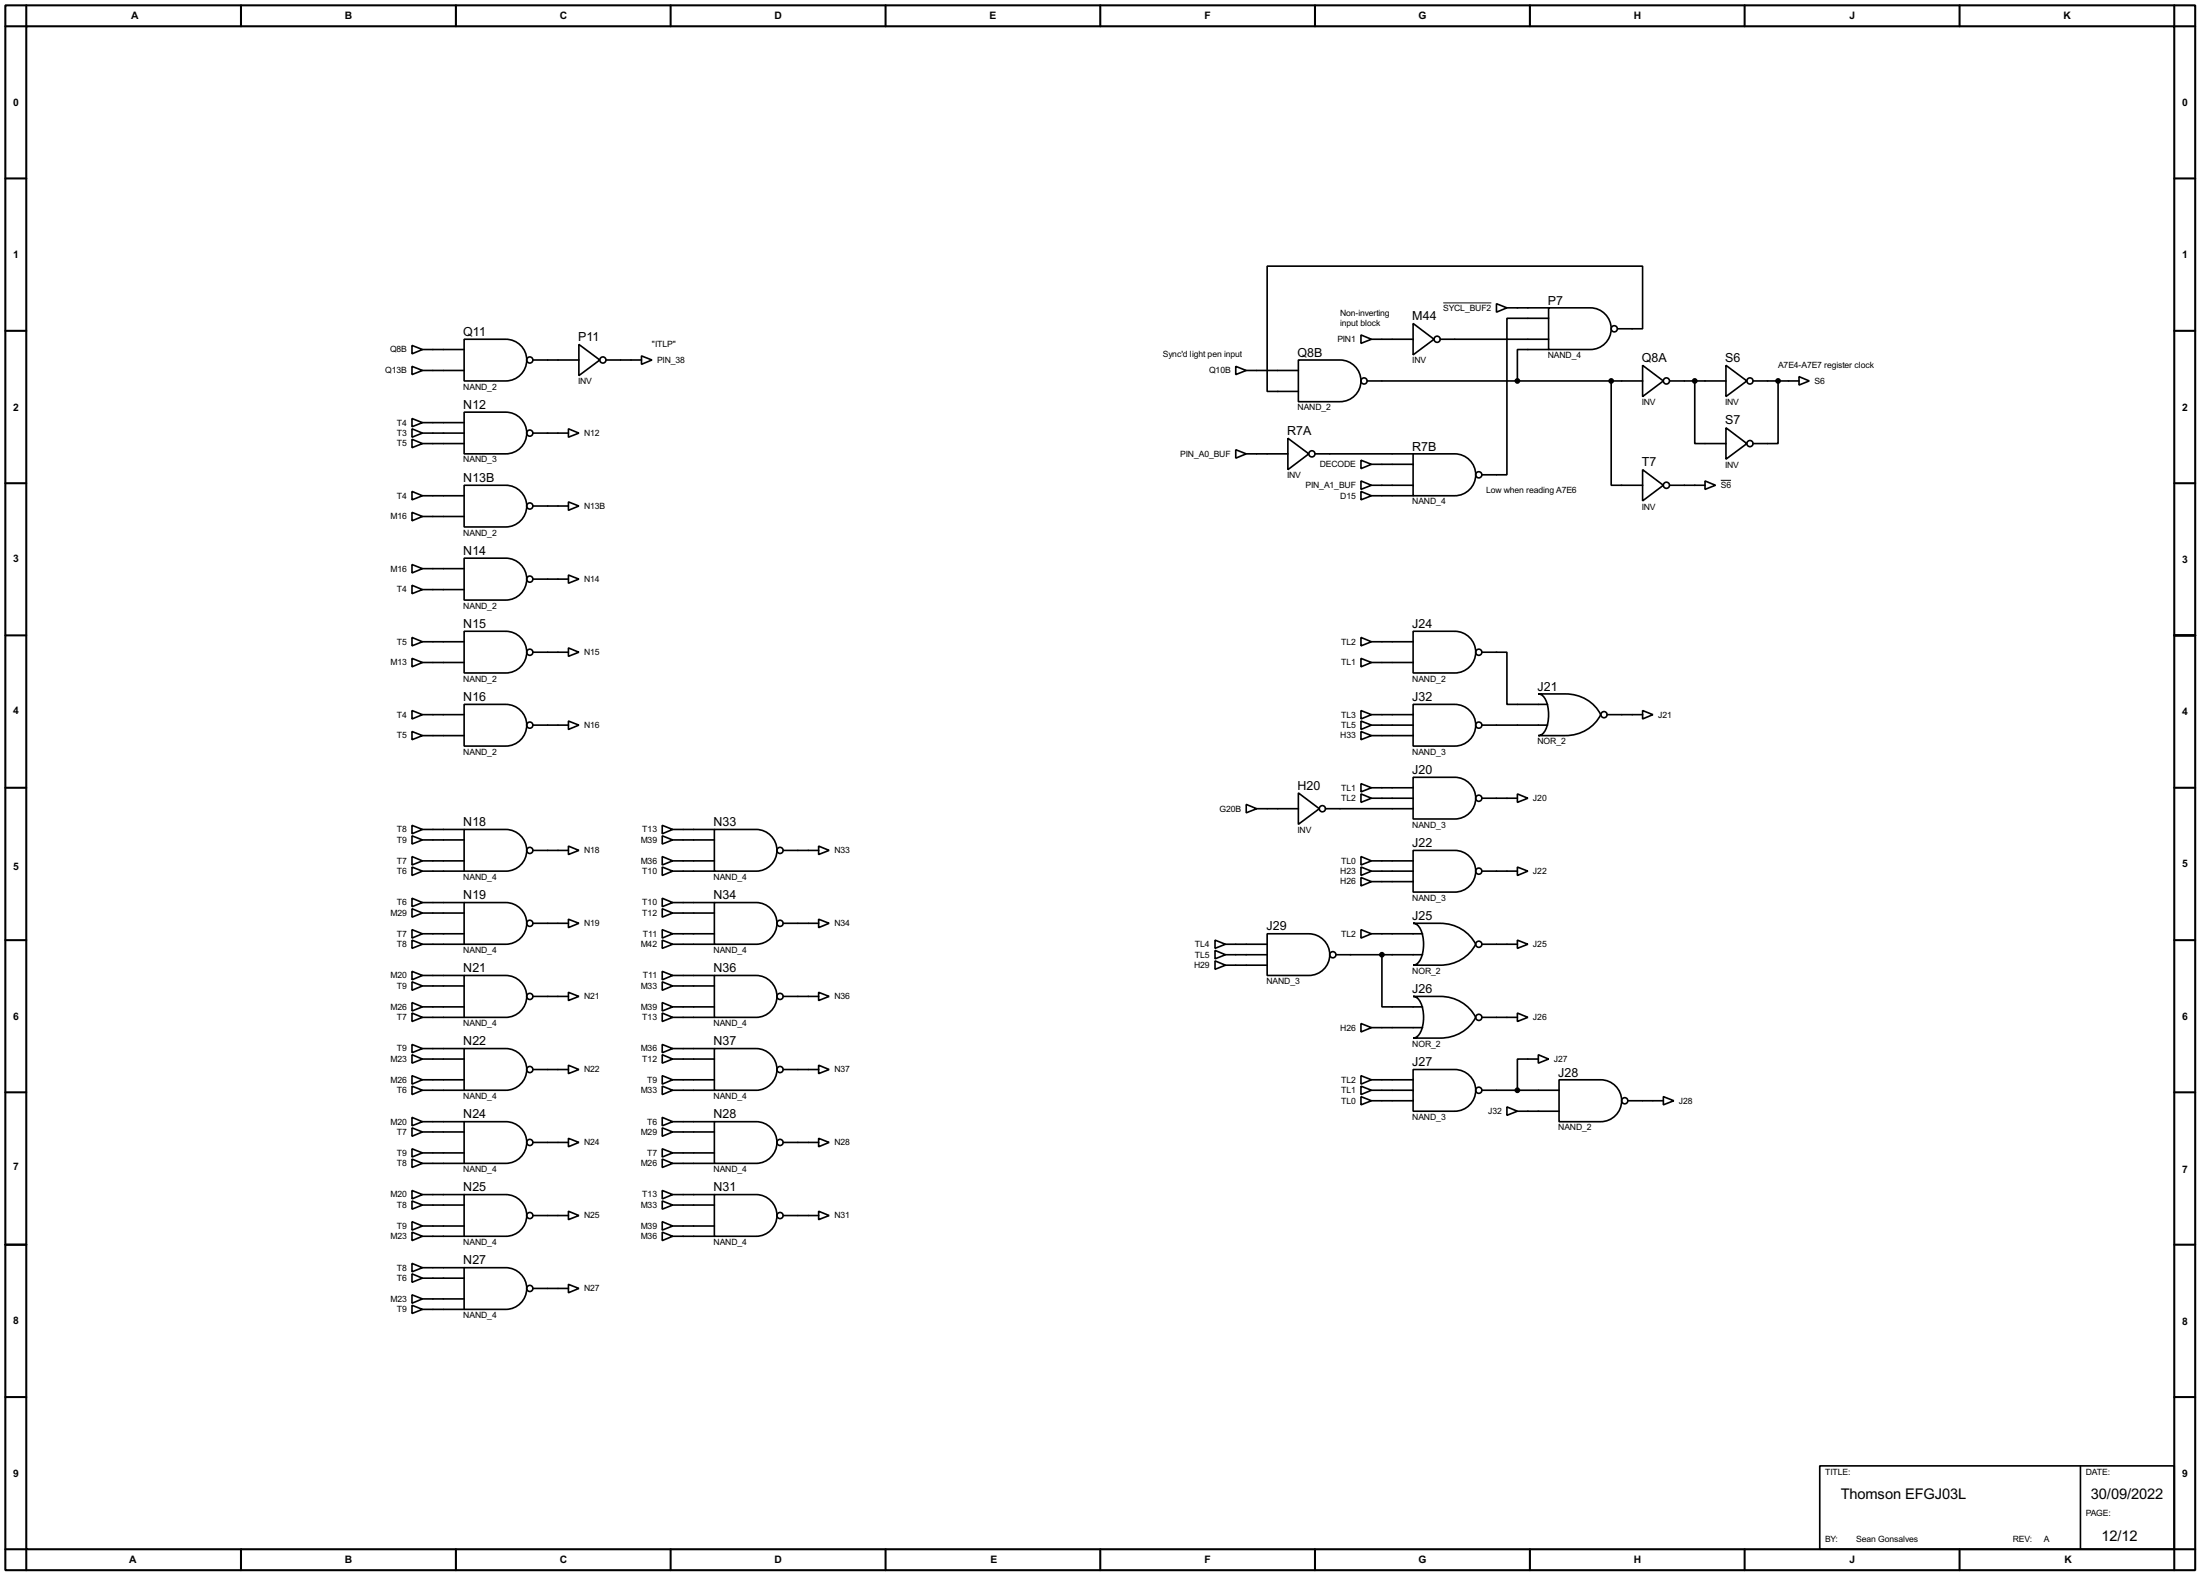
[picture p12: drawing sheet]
<svg xmlns="http://www.w3.org/2000/svg" width="536mm" height="383mm" viewBox="0 0 536 383" stroke-linecap="round" stroke-linejoin="round" font-family="sans-serif">
<g fill="none" stroke="#000" stroke-width=".5">
<path d="M1.3 1.3h533.4v381h-533.4zM6.4 6.4h523.2v370.8h-523.2zM6.4 1.3v5.1h-5.1M58.7 1.3v5.1M111.1 1.3v5.1M163.4 1.3v5.1M215.7 1.3v5.1M268 1.3v5.1M320.3 1.3v5.1M372.7 1.3v5.1M425 1.3v5.1M477.3 1.3v5.1"/>
<path d="M529.6 1.3v5.1h5.1M1.3 43.5h5.1M529.6 43.5h5.1M1.3 80.6h5.1M529.6 80.6h5.1M1.3 117.7h5.1M529.6 117.7h5.1M1.3 154.7h5.1M529.6 154.7h5.1M1.3 191.8h5.1M529.6 191.8h5.1M1.3 228.9h5.1"/>
<path d="M529.6 228.9h5.1M1.3 266h5.1M529.6 266h5.1M1.3 303.1h5.1M529.6 303.1h5.1M1.3 340.2h5.1M529.6 340.2h5.1M1.3 377.2h5.1v5.1M58.7 377.2v5.1M111.1 377.2v5.1M163.4 377.2v5.1M215.7 377.2v5.1"/>
<path d="M268 377.2v5.1M320.3 377.2v5.1M372.7 377.2v5.1M425 377.2v5.1M477.3 377.2v5.1M534.7 377.2h-5.1v5.1"/>
</g>
<g fill="none" stroke="#000" stroke-width=".4">
<path d="M344.2 78.8l5.1 3.8-5.1 3.8zM364.5 74l2.6 1-2.6 1zM367.1 75h10.1M377.2 75h10.2a5.1 5.1 0 0 1 5.1 5 5.1 5.1 0 0 1-5.1 5.1h-10.2zM377.2 77.5h-10.1v38.1h-6.1M100.4 84.1l2.5 1-2.5 1.1zM100.4 89.2l2.5 1-2.5 1zM102.9 85.1h10.2M102.9 90.2h10.2M113.1 82.6h10.1a5.1 5.1 0 0 1 5.1 5.1 5.1 5.1 0 0 1-5.1 5.1h-10.1zM129.8 87.7h11.2M141 83.9l5.1 3.8-5.1 3.8z"/>
<path d="M147.6 87.7h8.7M156.3 86.7l2.5 1-2.5 1zM301 89.2l2.6 1-2.6 1zM303.6 90.2h12.7M316.3 87.7h10.1a5.1 5.1 0 0 1 5.1 5 5.1 5.1 0 0 1-5.1 5.1h-10.1zM331.5 81.6l2.6 1-2.6 1zM333 92.8h67.1M334.1 82.6h10.1M350.8 82.6h26.4M377.2 85.1h-7.6v7.7M392.5 92.8v25.4h7.6M394 80.1h6.1v-15.3h-91.4v30.5h7.6"/>
<path d="M400.1 89l5.1 3.8-5.1 3.8zM406.7 92.8h13.7M412.8 92.8v15.2h7.6M420.4 89l5.1 3.8-5.1 3.8zM427 92.8h11.2M433.1 92.8v15.2h-6.1M438.2 91.7l2.5 1.1-2.5 1zM100.4 101.9l2.5 1-2.5 1zM100.4 104.4l2.5 1.1-2.5 1zM100.4 107l2.5 1-2.5 1zM100.4 119.7l2.5 1-2.5 1zM102.9 102.9h10.2"/>
<path d="M102.9 105.5h10.2M102.9 108h10.2M113.1 100.4h10.1a5.1 5.1 0 0 1 5.1 5 5.1 5.1 0 0 1-5.1 5.1h-10.1zM113.1 118.2h10.1a5.1 5.1 0 0 1 5.1 5 5.1 5.1 0 0 1-5.1 5.1h-10.1zM129.8 105.5h8.7M138.5 104.4l2.5 1.1-2.5 1zM301 109.5l2.6 1-2.6 1.1zM303.6 110.5h10.1M313.7 106.7l5.1 3.8-5.1 3.9zM320.3 110.5h23.9M331.5 112.1l2.6 1-2.6 1zM331.5 117.1l2.6 1.1-2.6 1z"/>
<path d="M331.5 119.7l2.6 1-2.6 1zM334.1 113.1h10.1M334.1 118.2h10.1M344.2 110.5h10.2a5.1 5.1 0 0 1 5.1 5.1 5.1 5.1 0 0 1-5.1 5.1h-10.2zM400.1 114.4l5.1 3.8-5.1 3.8zM406.7 118.2h8.6M415.3 117.1l2.6 1.1-2.6 1zM420.4 104.2l5.1 3.8-5.1 3.8zM100.4 124.8l2.5 1-2.5 1zM100.4 137.5l2.5 1-2.5 1zM102.9 138.5h10.2M102.9 120.7h10.2"/>
<path d="M102.9 125.8h10.2M113.1 135.9h10.1a5.1 5.1 0 0 1 5.1 5.1 5.1 5.1 0 0 1-5.1 5.1h-10.1zM129.8 123.2h8.7M138.5 122.2l2.5 1-2.5 1.1zM334.1 120.7h10.1M100.4 142.5l2.5 1.1-2.5 1zM100.4 155.2l2.5 1.1-2.5 1zM102.9 143.6h10.2M102.9 156.3h10.2M113.1 153.7h10.1a5.1 5.1 0 0 1 5.1 5.1 5.1 5.1 0 0 1-5.1 5.1h-10.1zM129.8 141h8.7M129.8 158.8h8.7"/>
<path d="M138.5 140l2.5 1-2.5 1zM138.5 157.8l2.5 1-2.5 1zM331.5 155.2l2.6 1.1-2.6 1zM334.1 156.3h10.1M344.2 153.7h10.2a5.1 5.1 0 0 1 5.1 5.1 5.1 5.1 0 0 1-5.1 5.1h-10.2zM361 158.8h6.1v12.7h9.9M100.4 160.3l2.5 1-2.5 1.1zM100.4 178.1l2.5 1-2.5 1zM100.4 173l2.5 1-2.5 1.1zM102.9 161.3h10.2M102.9 174h10.2M102.9 179.1h10.2"/>
<path d="M113.1 171.5h10.1a5.1 5.1 0 0 1 5.1 5.1 5.1 5.1 0 0 1-5.1 5.1h-10.1zM129.8 176.6h8.7M138.5 175.6l2.5 1-2.5 1zM331.5 178.1l2.6 1-2.6 1zM331.5 173l2.6 1-2.6 1.1zM331.5 175.6l2.6 1-2.6 1zM331.5 160.3l2.6 1-2.6 1.1zM334.1 161.3h10.1M334.1 174h10.1M334.1 179.1h10.1M334.1 176.6h10.1M344.2 171.5h10.2a5.1 5.1 0 0 1 5.1 5.1 5.1 5.1 0 0 1-5.1 5.1h-10.2z"/>
<path d="M361 176.6h16M374.7 169h6.6a9.4 9.4 0 0 1 8.6 5 9.5 9.5 0 0 1-8.6 5.1h-6.6a3.2 3.2 0 0 0 2.3-3.1 7.8 7.8 0 0 0-1.3-6.6zM391.5 174h8.6M400.1 173l2.5 1-2.5 1.1zM303.6 195.9l2.5 1-2.5 1zM306.1 196.9h10.2M316.3 193.1l5.1 3.8-5.1 3.8zM322.9 196.9h21.3M331.5 190.8l2.6 1-2.6 1zM331.5 193.3l2.6 1.1-2.6 1zM334.1 191.8h10.1M334.1 194.4h10.1"/>
<path d="M344.2 189.3h10.2a5.1 5.1 0 0 1 5.1 5 5.1 5.1 0 0 1-5.1 5.1h-10.2zM361 194.4h8.6M369.6 193.3l2.6 1.1-2.6 1zM100.4 203.5l2.5 1-2.5 1zM100.4 211.1l2.5 1-2.5 1.1zM100.4 208.6l2.5 1-2.5 1zM100.4 201l2.5 1-2.5 1zM100.4 218.7l2.5 1.1-2.5 1zM102.9 204.5h10.2M102.9 212.1h10.2M102.9 209.6h10.2M102.9 202h10.2"/>
<path d="M102.9 219.8h10.2M113.1 202h10.1a5.1 5.1 0 0 1 5.1 5 5.1 5.1 0 0 1-5.1 5.1h-10.1zM113.1 219.8h10.1a5.1 5.1 0 0 1 5.1 5 5.1 5.1 0 0 1-5.1 5.1h-10.1zM129.8 207.1h8.7M138.5 206l2.5 1.1-2.5 1zM161.3 203.5l2.6 1-2.6 1zM161.3 208.6l2.6 1-2.6 1zM161.3 211.1l2.6 1-2.6 1.1zM161.3 201l2.6 1-2.6 1zM161.3 218.7l2.6 1.1-2.6 1zM163.9 204.5h10.1M163.9 212.1h10.1"/>
<path d="M163.9 209.6h10.1M163.9 202h10.1M163.9 219.8h10.1M174 202h10.2a5.1 5.1 0 0 1 5.1 5 5.1 5.1 0 0 1-5.1 5.1h-10.2zM174 219.8h10.2a5.1 5.1 0 0 1 5.1 5 5.1 5.1 0 0 1-5.1 5.1h-10.2zM190.8 207.1h8.6M199.4 206l2.6 1.1-2.6 1zM331.5 208.6l2.6 1-2.6 1zM331.5 213.7l2.6 1-2.6 1zM331.5 211.1l2.6 1-2.6 1.1zM334.1 212.1h10.1M334.1 209.6h10.1"/>
<path d="M334.1 214.7h10.1M344.2 207.1h10.2a5.1 5.1 0 0 1 5.1 5 5.1 5.1 0 0 1-5.1 5.1h-10.2zM361 212.1h8.6M369.6 211.1l2.6 1-2.6 1.1zM100.4 221.3l2.5 1-2.5 1zM100.4 228.9l2.5 1-2.5 1zM100.4 226.4l2.5 1-2.5 1zM100.4 239.1l2.5 1-2.5 1zM100.4 236.5l2.5 1-2.5 1.1zM102.9 222.3h10.2M102.9 227.4h10.2M102.9 229.9h10.2"/>
<path d="M102.9 237.5h10.2M113.1 237.5h10.1a5.1 5.1 0 0 1 5.1 5.1 5.1 5.1 0 0 1-5.1 5.1h-10.1zM129.8 224.8h8.7M138.5 223.8l2.5 1-2.5 1.1zM161.3 228.9l2.6 1-2.6 1zM161.3 239.1l2.6 1-2.6 1zM161.3 221.3l2.6 1-2.6 1zM161.3 226.4l2.6 1-2.6 1zM161.3 236.5l2.6 1-2.6 1.1zM163.9 222.3h10.1M163.9 227.4h10.1M163.9 229.9h10.1"/>
<path d="M163.9 237.5h10.1M174 237.5h10.2a5.1 5.1 0 0 1 5.1 5.1 5.1 5.1 0 0 1-5.1 5.1h-10.2zM190.8 224.8h8.6M199.4 223.8l2.6 1-2.6 1.1zM296 228.9l2.5 1-2.5 1zM296 231.4l2.5 1.1-2.5 1zM296 234l2.5 1-2.5 1zM298.5 229.9h10.2M298.5 232.5h10.2M298.5 235h10.2M308.7 227.4h10.1a5.1 5.1 0 0 1 5.1 5 5.1 5.1 0 0 1-5.1 5.1h-10.1zM325.4 232.5h21.1"/>
<path d="M331.5 226.4l2.6 1-2.6 1zM334.1 227.4h12.4M336.6 232.5v12.7h9.9M344.2 224.8h6.6a9.6 9.6 0 0 1 8.7 5.1 9.6 9.6 0 0 1-8.7 5.1h-6.6a3.2 3.2 0 0 0 2.4-3.1 7.7 7.7 0 0 0-1.4-6.7zM361 229.9h8.6M369.6 228.9l2.6 1-2.6 1zM100.4 246.7l2.5 1-2.5 1zM100.4 244.1l2.5 1.1-2.5 1zM100.4 256.8l2.5 1.1-2.5 1zM100.4 254.3l2.5 1-2.5 1zM102.9 255.3h10.2M102.9 257.9h10.2"/>
<path d="M102.9 240.1h10.2M102.9 245.2h10.2M102.9 247.7h10.2M113.1 255.3h10.1a5.1 5.1 0 0 1 5.1 5.1 5.1 5.1 0 0 1-5.1 5.1h-10.1zM129.8 242.6h8.7M138.5 241.6l2.5 1-2.5 1zM138.5 259.4l2.5 1-2.5 1zM161.3 244.1l2.6 1.1-2.6 1zM161.3 256.8l2.6 1.1-2.6 1zM161.3 254.3l2.6 1-2.6 1zM161.3 246.7l2.6 1-2.6 1zM163.9 255.3h10.1"/>
<path d="M163.9 257.9h10.1M163.9 240.1h10.1M163.9 245.2h10.1M163.9 247.7h10.1M174 255.3h10.2a5.1 5.1 0 0 1 5.1 5.1 5.1 5.1 0 0 1-5.1 5.1h-10.2zM190.8 242.6h8.6M199.4 241.6l2.6 1-2.6 1zM199.4 259.4l2.6 1-2.6 1zM331.5 249.2l2.6 1-2.6 1.1zM334.1 250.2h12.4M344.2 242.6h6.6a9.6 9.6 0 0 1 8.7 5.1 9.6 9.6 0 0 1-8.7 5.1h-6.6a3.2 3.2 0 0 0 2.4-3.2 7.7 7.7 0 0 0-1.4-6.6zM361 247.7h8.6"/>
<path d="M369.6 246.7l2.6 1-2.6 1zM374.7 256.8l2.5 1.1-2.5 1zM374.7 257.9h-5.1v7.6M100.4 261.9l2.5 1-2.5 1.1zM100.4 274.6l2.5 1-2.5 1.1zM100.4 279.7l2.5 1-2.5 1zM100.4 272.1l2.5 1-2.5 1zM100.4 264.5l2.5 1-2.5 1zM102.9 273.1h10.2M102.9 275.6h10.2M102.9 262.9h10.2M102.9 265.5h10.2"/>
<path d="M113.1 273.1h10.1a5.1 5.1 0 0 1 5.1 5.1 5.1 5.1 0 0 1-5.1 5.1h-10.1zM129.8 278.2h8.7M129.8 260.4h8.7M138.5 277.2l2.5 1-2.5 1zM161.3 274.6l2.6 1-2.6 1.1zM161.3 279.7l2.6 1-2.6 1zM161.3 264.5l2.6 1-2.6 1zM161.3 261.9l2.6 1-2.6 1.1zM161.3 272.1l2.6 1-2.6 1zM163.9 273.1h10.1M163.9 275.6h10.1M163.9 262.9h10.1"/>
<path d="M163.9 265.5h10.1M174 273.1h10.2a5.1 5.1 0 0 1 5.1 5.1 5.1 5.1 0 0 1-5.1 5.1h-10.2zM190.8 278.2h8.6M190.8 260.4h8.6M199.4 277.2l2.6 1-2.6 1zM331.5 261.9l2.6 1-2.6 1.1zM331.5 264.5l2.6 1-2.6 1zM331.5 267l2.6 1-2.6 1zM334.1 262.9h10.1M334.1 265.5h10.1M334.1 268h10.1M344.2 260.4h10.2a5.1 5.1 0 0 1 5.1 5.1 5.1 5.1 0 0 1-5.1 5.1h-10.2z"/>
<path d="M361 265.5h18.8M367.1 269.5l2.5 1.1-2.5 1zM369.6 270.6h10.2M379.8 262.9h10.1a5.1 5.1 0 0 1 5.1 5.1 5.1 5.1 0 0 1-5.1 5.1h-10.1zM396.5 268h8.7M405.2 267l2.5 1-2.5 1zM100.4 282.2l2.5 1.1-2.5 1zM100.4 292.4l2.5 1-2.5 1zM100.4 297.5l2.5 1-2.5 1zM100.4 289.9l2.5 1-2.5 1zM102.9 293.4h10.2M102.9 298.5h10.2"/>
<path d="M102.9 290.9h10.2M102.9 280.7h10.2M102.9 283.3h10.2M113.1 290.9h10.1a5.1 5.1 0 0 1 5.1 5 5.1 5.1 0 0 1-5.1 5.1h-10.1zM129.8 296h8.7M138.5 294.9l2.5 1.1-2.5 1zM161.3 282.2l2.6 1.1-2.6 1zM161.3 292.4l2.6 1-2.6 1zM161.3 297.5l2.6 1-2.6 1zM161.3 289.9l2.6 1-2.6 1zM163.9 293.4h10.1M163.9 298.5h10.1"/>
<path d="M163.9 290.9h10.1M163.9 280.7h10.1M163.9 283.3h10.1M174 290.9h10.2a5.1 5.1 0 0 1 5.1 5 5.1 5.1 0 0 1-5.1 5.1h-10.2zM190.8 296h8.6M199.4 294.9l2.6 1.1-2.6 1zM100.4 300l2.5 1-2.5 1.1zM100.4 315.3l2.5 1-2.5 1zM100.4 307.6l2.5 1.1-2.5 1zM100.4 310.2l2.5 1-2.5 1zM100.4 317.8l2.5 1-2.5 1zM102.9 301h10.2"/>
<path d="M102.9 308.7h10.2M102.9 316.3h10.2M102.9 311.2h10.2M102.9 318.8h10.2M113.1 308.7h10.1a5.1 5.1 0 0 1 5.1 5 5.1 5.1 0 0 1-5.1 5.1h-10.1zM129.8 313.7h8.7M138.5 312.7l2.5 1-2.5 1.1zM161.3 300l2.6 1-2.6 1.1zM163.9 301h10.1M443.3 356.9h86.3v20.3h-86.3zM506.8 356.9v20.3"/>
<circle cx="129" cy="87.7" r=".75"/>
<circle cx="146.8" cy="87.7" r=".75"/>
<circle cx="332.2" cy="92.8" r=".75"/>
<circle cx="350" cy="82.6" r=".75"/>
<circle cx="393.2" cy="80.1" r=".75"/>
<circle cx="405.9" cy="92.8" r=".75"/>
<circle cx="426.2" cy="92.8" r=".75"/>
<circle cx="129" cy="105.5" r=".75"/>
<circle cx="319.5" cy="110.5" r=".75"/>
<circle cx="360.2" cy="115.6" r=".75"/>
<circle cx="405.9" cy="118.2" r=".75"/>
<circle cx="426.2" cy="108" r=".75"/>
<circle cx="129" cy="123.2" r=".75"/>
<circle cx="129" cy="158.8" r=".75"/>
<circle cx="129" cy="141" r=".75"/>
<circle cx="360.2" cy="158.8" r=".75"/>
<circle cx="129" cy="176.6" r=".75"/>
<circle cx="360.2" cy="176.6" r=".75"/>
<circle cx="390.7" cy="174" r=".75"/>
<circle cx="322.1" cy="196.9" r=".75"/>
<circle cx="360.2" cy="194.4" r=".75"/>
<circle cx="129" cy="207.1" r=".75"/>
<circle cx="190" cy="207.1" r=".75"/>
<circle cx="360.2" cy="212.1" r=".75"/>
<circle cx="129" cy="224.8" r=".75"/>
<circle cx="190" cy="224.8" r=".75"/>
<circle cx="324.6" cy="232.5" r=".75"/>
<circle cx="360.2" cy="229.9" r=".75"/>
<circle cx="129" cy="242.6" r=".75"/>
<circle cx="190" cy="242.6" r=".75"/>
<circle cx="360.2" cy="247.7" r=".75"/>
<circle cx="129" cy="278.2" r=".75"/>
<circle cx="129" cy="260.4" r=".75"/>
<circle cx="190" cy="260.4" r=".75"/>
<circle cx="190" cy="278.2" r=".75"/>
<circle cx="360.2" cy="265.5" r=".75"/>
<circle cx="395.7" cy="268" r=".75"/>
<circle cx="129" cy="296" r=".75"/>
<circle cx="190" cy="296" r=".75"/>
<circle cx="129" cy="313.7" r=".75"/>
</g>
<path d="M351.6 73.8h11.7M419.2 117h2.5" fill="none" stroke="#000" stroke-width=".24"/>
<g fill="#000" stroke="#000" stroke-width=".4">
<circle cx="369.6" cy="92.8" r=".5"/>
<circle cx="392.4" cy="92.8" r=".5"/>
<circle cx="412.8" cy="92.8" r=".5"/>
<circle cx="433.1" cy="92.8" r=".5"/>
<circle cx="336.6" cy="232.5" r=".5"/>
<circle cx="369.6" cy="265.5" r=".5"/>
</g>
<g font-size="4">
<text x="448.4" y="365.1">Thomson EFGJ03L</text>
<text x="509.3" y="365.1">30/09/2022</text>
<text x="511.9" y="375.2">12/12</text>
</g>
<g font-size="3.4">
<text x="344" y="78">M44</text>
<text x="377" y="74.1">P7</text>
<text x="112.9" y="81.8">Q11</text>
<text x="140.8" y="83.1">P11</text>
<text x="316.1" y="86.8">Q8B</text>
<text x="399.9" y="88.2">Q8A</text>
<text x="420.2" y="88.2">S6</text>
<text x="112.9" y="99.5">N12</text>
<text x="313.5" y="105.9">R7A</text>
<text x="420.2" y="103.4">S7</text>
<text x="344" y="109.7">R7B</text>
<text x="399.9" y="113.6">T7</text>
<text x="112.9" y="117.4">N13B</text>
<text x="112.9" y="135.1">N14</text>
<text x="112.9" y="152.9">N15</text>
<text x="344" y="152.9">J24</text>
<text x="112.9" y="170.7">N16</text>
<text x="344" y="170.7">J32</text>
<text x="374.5" y="168.2">J21</text>
<text x="344" y="188.5">J20</text>
<text x="316.1" y="192.3">H20</text>
<text x="112.9" y="201.2">N18</text>
<text x="173.8" y="201.2">N33</text>
<text x="344" y="206.3">J22</text>
<text x="112.9" y="219">N19</text>
<text x="173.8" y="219">N34</text>
<text x="308.5" y="226.6">J29</text>
<text x="344" y="224">J25</text>
<text x="112.9" y="236.7">N21</text>
<text x="173.8" y="236.7">N36</text>
<text x="344" y="241.8">J26</text>
<text x="112.9" y="254.5">N22</text>
<text x="173.8" y="254.5">N37</text>
<text x="344" y="259.6">J27</text>
<text x="379.6" y="262.1">J28</text>
<text x="112.9" y="272.3">N24</text>
<text x="173.8" y="272.3">N28</text>
<text x="112.9" y="290.1">N25</text>
<text x="173.8" y="290.1">N31</text>
<text x="112.9" y="307.9">N27</text>
</g>
<g font-size="2.8">
<text x="32" y="4.7">A</text>
<text x="84" y="4.7">B</text>
<text x="136.4" y="4.7">C</text>
<text x="188.7" y="4.7">D</text>
<text x="241.1" y="4.7">E</text>
<text x="293.4" y="4.7">F</text>
<text x="345.6" y="4.7">G</text>
<text x="397.9" y="4.7">H</text>
<text x="450.5" y="4.7">J</text>
<text x="502.6" y="4.7">K</text>
<text x="3.2" y="25.8">0</text>
<text x="531.5" y="25.8">0</text>
<text x="3.2" y="62.8">1</text>
<text x="531.5" y="62.8">1</text>
<text x="3.2" y="100">2</text>
<text x="531.5" y="100">2</text>
<text x="3.2" y="136.8">3</text>
<text x="531.5" y="137">3</text>
<text x="3.2" y="173.9">4</text>
<text x="531.5" y="174.1">4</text>
<text x="3.2" y="211.7">5</text>
<text x="531.5" y="211.2">5</text>
<text x="3.2" y="248.3">6</text>
<text x="531.5" y="248.3">6</text>
<text x="3.2" y="284.9">7</text>
<text x="531.5" y="285.6">7</text>
<text x="3.2" y="322.5">8</text>
<text x="531.5" y="322.7">8</text>
<text x="3.2" y="359.6">9</text>
<text x="531.5" y="359.6">9</text>
<text x="31.5" y="380.6">A</text>
<text x="84" y="380.6">B</text>
<text x="136.4" y="380.6">C</text>
<text x="188.7" y="380.6">D</text>
<text x="241.3" y="380.6">E</text>
<text x="293.4" y="380.6">F</text>
<text x="345.6" y="380.6">G</text>
<text x="397.9" y="380.6">H</text>
<text x="450.5" y="380.6">J</text>
<text x="502.9" y="380.6">K</text>
</g>
<g font-size="2.4">
<text x="326.4" y="76.9">Non-inverting</text>
<text x="351.6" y="75.6">SYCL_BUF2</text>
<text x="325.8" y="83.3">PIN1</text>
<text x="326.4" y="79.4">input block</text>
<text x="95" y="85.8">Q8B</text>
<text x="158.8" y="84.5">&quot;ITLP&quot;</text>
<text x="160.1" y="88.4">PIN_38</text>
<text x="283.3" y="87">Sync'd light pen input</text>
<text x="344" y="88.5">INV</text>
<text x="377" y="87.2">NAND_4</text>
<text x="433.1" y="89.6">A7E4-A7E7 register clock</text>
<text x="93.8" y="90.9">Q13B</text>
<text x="112.9" y="94.9">NAND_2</text>
<text x="140.8" y="93.6">INV</text>
<text x="294.5" y="90.9">Q10B</text>
<text x="442" y="93.5">S6</text>
<text x="316.1" y="99.9">NAND_2</text>
<text x="399.9" y="98.7">INV</text>
<text x="420.2" y="98.7">INV</text>
<text x="96.7" y="103.6">T4</text>
<text x="96.7" y="106.2">T3</text>
<text x="142.3" y="106.2">N12</text>
<text x="96.7" y="108.7">T5</text>
<text x="112.9" y="112.6">NAND_3</text>
<text x="287.5" y="111.2">PIN_A0_BUF</text>
<text x="321.5" y="113.7">DECODE</text>
<text x="420.2" y="113.9">INV</text>
<text x="313.5" y="116.4">INV</text>
<text x="318" y="118.9">PIN_A1_BUF</text>
<text x="419.2" y="118.9">S6</text>
<text x="96.7" y="121.4">T4</text>
<text x="142.3" y="123.9">N13B</text>
<text x="326.5" y="121.4">D15</text>
<text x="344" y="122.8">NAND_4</text>
<text x="362" y="120">Low when reading A7E6</text>
<text x="399.9" y="124.1">INV</text>
<text x="95.2" y="126.4">M16</text>
<text x="112.9" y="130.4">NAND_2</text>
<text x="95.2" y="139.2">M16</text>
<text x="142.3" y="141.7">N14</text>
<text x="96.7" y="144.3">T4</text>
<text x="112.9" y="148.2">NAND_2</text>
<text x="96.7" y="157">T5</text>
<text x="142.3" y="159.5">N15</text>
<text x="326.7" y="157">TL2</text>
<text x="95.2" y="162">M13</text>
<text x="112.9" y="166">NAND_2</text>
<text x="326.7" y="162">TL1</text>
<text x="344" y="166">NAND_2</text>
<text x="96.7" y="179.8">T5</text>
<text x="96.7" y="174.7">T4</text>
<text x="142.3" y="177.3">N16</text>
<text x="326.5" y="179.8">H33</text>
<text x="326.7" y="174.7">TL3</text>
<text x="326.7" y="177.3">TL5</text>
<text x="403.9" y="174.7">J21</text>
<text x="112.9" y="183.8">NAND_2</text>
<text x="344" y="183.8">NAND_3</text>
<text x="374.5" y="181.2">NOR_2</text>
<text x="297.1" y="197.6">G20B</text>
<text x="326.7" y="192.5">TL1</text>
<text x="326.7" y="195.1">TL2</text>
<text x="373.4" y="195.1">J20</text>
<text x="96.7" y="202.7">T8</text>
<text x="156.5" y="202.7">T13</text>
<text x="316.1" y="202.8">INV</text>
<text x="344" y="201.5">NAND_3</text>
<text x="96.7" y="205.2">T9</text>
<text x="142.3" y="207.8">N18</text>
<text x="156.1" y="205.2">M39</text>
<text x="203.3" y="207.8">N33</text>
<text x="96.7" y="212.8">T6</text>
<text x="96.7" y="210.3">T7</text>
<text x="112.9" y="214.2">NAND_4</text>
<text x="156.1" y="210.3">M36</text>
<text x="156.5" y="212.8">T10</text>
<text x="173.8" y="214.2">NAND_4</text>
<text x="326.5" y="215.4">H26</text>
<text x="326.5" y="212.8">H23</text>
<text x="326.7" y="210.3">TL0</text>
<text x="373.4" y="212.8">J22</text>
<text x="96.7" y="220.5">T6</text>
<text x="156.5" y="220.5">T10</text>
<text x="344" y="219.3">NAND_3</text>
<text x="95.2" y="223">M29</text>
<text x="142.3" y="225.5">N19</text>
<text x="156.5" y="223">T12</text>
<text x="203.3" y="225.5">N34</text>
<text x="96.7" y="230.6">T8</text>
<text x="96.7" y="228.1">T7</text>
<text x="112.9" y="232">NAND_4</text>
<text x="156.1" y="230.6">M42</text>
<text x="156.6" y="228.1">T11</text>
<text x="173.8" y="232">NAND_4</text>
<text x="291.1" y="230.6">TL4</text>
<text x="291.1" y="233.2">TL5</text>
<text x="326.7" y="228.1">TL2</text>
<text x="373.4" y="230.6">J25</text>
<text x="95.2" y="238.2">M20</text>
<text x="156.6" y="238.2">T11</text>
<text x="290.9" y="235.7">H29</text>
<text x="308.5" y="239.6">NAND_3</text>
<text x="344" y="237.1">NOR_2</text>
<text x="95.2" y="245.9">M26</text>
<text x="96.7" y="240.8">T9</text>
<text x="142.3" y="243.3">N21</text>
<text x="156.1" y="240.8">M33</text>
<text x="156.1" y="245.9">M39</text>
<text x="203.3" y="243.3">N36</text>
<text x="96.7" y="248.4">T7</text>
<text x="112.9" y="249.8">NAND_4</text>
<text x="156.5" y="248.4">T13</text>
<text x="173.8" y="249.8">NAND_4</text>
<text x="326.5" y="250.9">H26</text>
<text x="373.4" y="248.4">J26</text>
<text x="96.7" y="256">T9</text>
<text x="156.1" y="256">M36</text>
<text x="344" y="254.9">NOR_2</text>
<text x="95.2" y="258.6">M23</text>
<text x="95.2" y="263.6">M26</text>
<text x="142.3" y="261.1">N22</text>
<text x="156.5" y="258.6">T12</text>
<text x="157.6" y="263.6">T9</text>
<text x="203.3" y="261.1">N37</text>
<text x="326.7" y="263.6">TL2</text>
<text x="378.5" y="258.6">J27</text>
<text x="96.7" y="266.2">T6</text>
<text x="112.9" y="267.6">NAND_4</text>
<text x="156.1" y="266.2">M33</text>
<text x="173.8" y="267.6">NAND_4</text>
<text x="326.7" y="266.2">TL1</text>
<text x="326.7" y="268.7">TL0</text>
<text x="409" y="268.7">J28</text>
<text x="95.2" y="273.8">M20</text>
<text x="157.6" y="273.8">T6</text>
<text x="344" y="272.7">NAND_3</text>
<text x="362.5" y="271.3">J32</text>
<text x="379.6" y="275.2">NAND_2</text>
<text x="96.7" y="276.3">T7</text>
<text x="96.7" y="281.4">T9</text>
<text x="142.3" y="278.9">N24</text>
<text x="156.1" y="276.3">M29</text>
<text x="157.6" y="281.4">T7</text>
<text x="203.3" y="278.9">N28</text>
<text x="96.7" y="284">T8</text>
<text x="112.9" y="285.4">NAND_4</text>
<text x="156.1" y="284">M26</text>
<text x="173.8" y="285.4">NAND_4</text>
<text x="95.2" y="291.6">M20</text>
<text x="156.5" y="291.6">T13</text>
<text x="96.7" y="294.1">T8</text>
<text x="96.7" y="299.2">T9</text>
<text x="142.3" y="296.7">N25</text>
<text x="156.1" y="294.1">M33</text>
<text x="156.1" y="299.2">M39</text>
<text x="203.3" y="296.7">N31</text>
<text x="95.2" y="301.7">M23</text>
<text x="112.9" y="303.1">NAND_4</text>
<text x="156.1" y="301.7">M36</text>
<text x="173.8" y="303.1">NAND_4</text>
<text x="96.7" y="309.4">T8</text>
<text x="96.7" y="311.9">T6</text>
<text x="95.2" y="317">M23</text>
<text x="142.3" y="314.4">N27</text>
<text x="96.7" y="319.5">T9</text>
<text x="112.9" y="320.9">NAND_4</text>
<text x="444.6" y="359.1">TITLE:</text>
<text x="508.1" y="359.1">DATE:</text>
<text x="508.1" y="369.2">PAGE:</text>
<text x="444.6" y="375.6">BY:</text>
<text x="452.2" y="375.6">Sean Gonsalves</text>
<text x="490.3" y="375.6">REV:</text>
<text x="497.9" y="375.6">A</text>
</g>
</svg>
